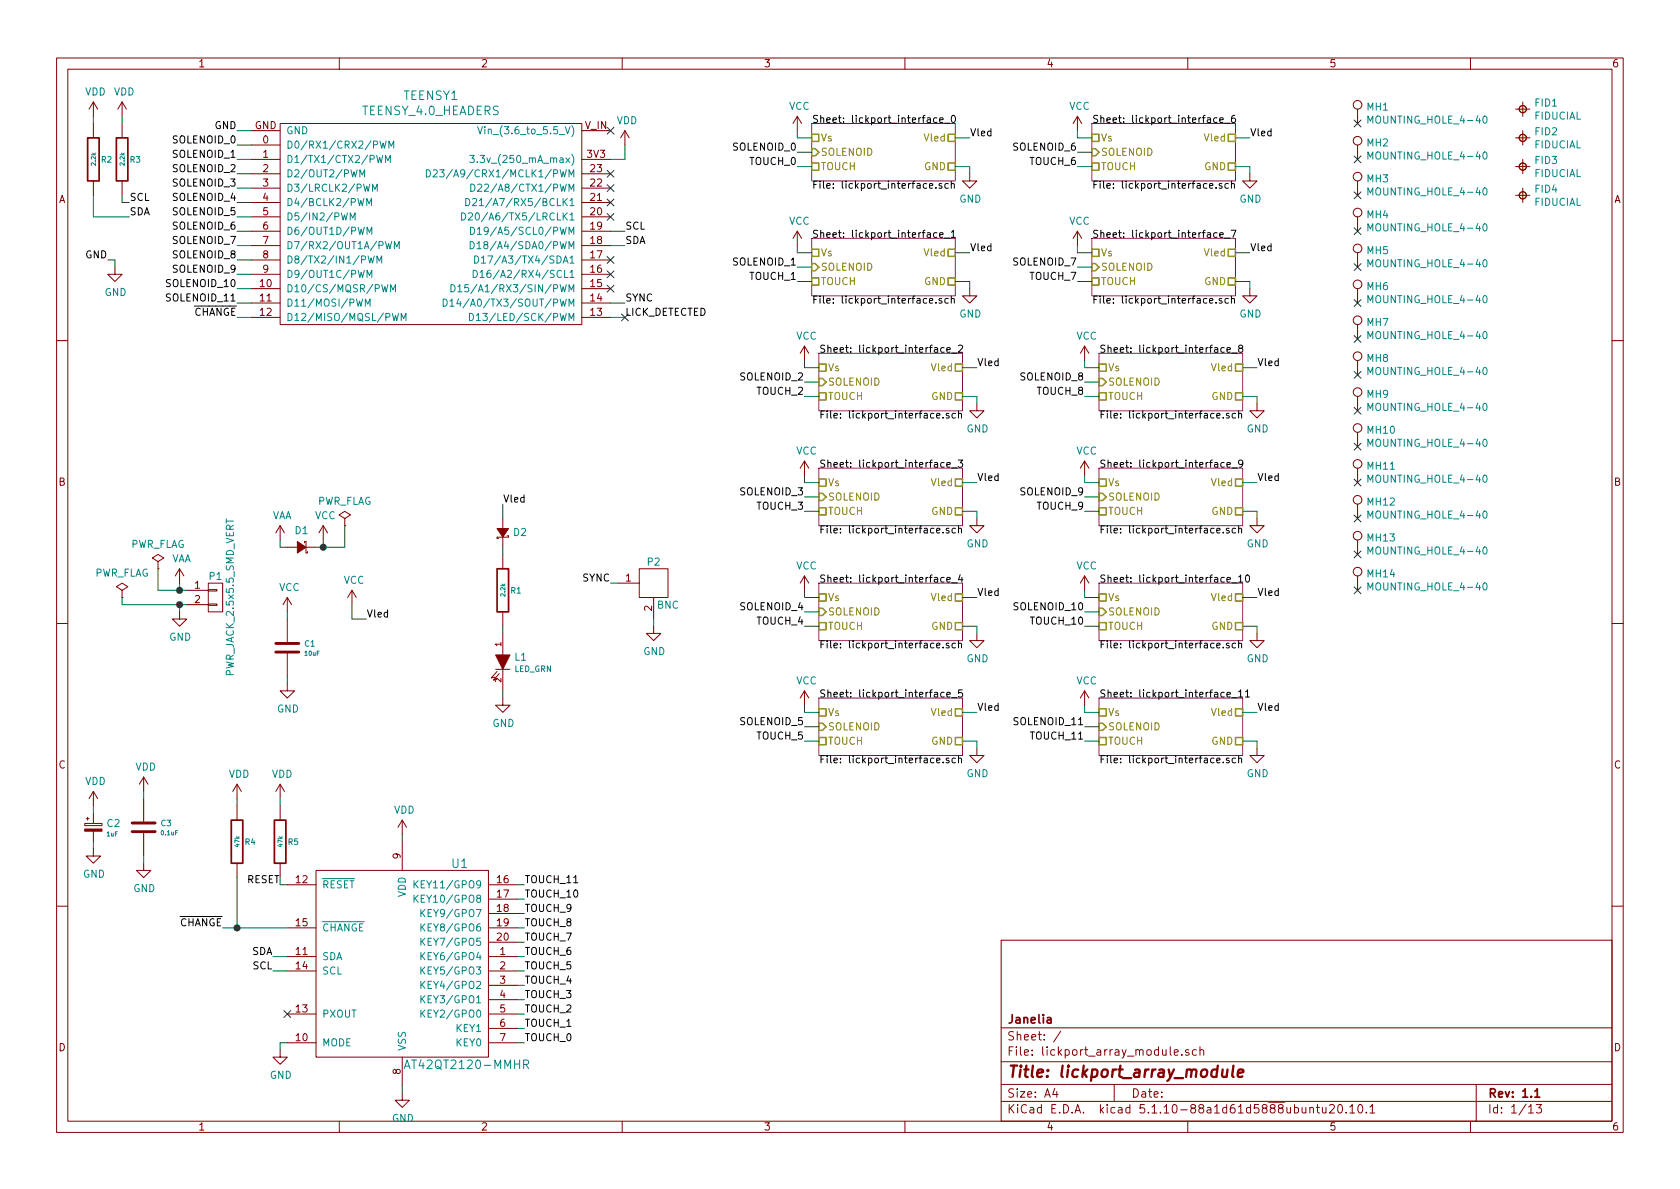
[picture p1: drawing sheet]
<svg xmlns="http://www.w3.org/2000/svg" width="297mm" height="210mm" viewBox="0 0 297 210" stroke-linecap="round" stroke-linejoin="round" font-family="sans-serif">
<g fill="none" stroke="#840000" stroke-width=".18">
<path d="M10 10.3h277v189.9h-277zM12 12.2h273v186.1h-273zM16.5 18v2.6M16.5 18l-.8 1.3M16.5 18l.8 1.3M21.6 18v2.6M21.6 18l-.8 1.3M21.6 18l.8 1.3M60 10.3v1.9M110 10.3v1.9M160 10.3v1.9M210 10.3v1.9"/>
<path d="M240 19.3v2.5M260 10.3v1.9M268 19.3h2.5M269.2 18v2.6M16.5 21.8v2.6M16.5 32v2.5M21.6 21.8v2.6M21.6 32v2.5M44.4 25.6h5.1M44.4 28.2h5.1M44.4 30.7h5.1M44.4 38.3h5.1"/>
<path d="M44.4 35.8h5.1M44.4 33.3h5.1M44.4 23.1h5.1M49.5 21.8h53.4v35.6h-53.4zM102.9 28.2h5M102.9 30.7h5M102.9 38.3h5M102.9 35.8h5M102.9 33.3h5M102.9 23.1h5M110.5 23.1l-.8 1.3M110.5 23.1v2.5"/>
<path d="M110.5 23.1l.8 1.3M141 20.6v2.5M141 20.6l-.8 1.2M141 20.6l.7 1.2M171.4 30.7v1.3h1.3l-1.3 1.3-1.2-1.3h1.2M190.5 20.6v2.5M190.5 20.6l-.8 1.2M190.5 20.6l.8 1.2M221 30.7v1.3h1.2l-1.2 1.3-1.3-1.3h1.3M240 25.6v2.6M240 32v2.5M240 38.3v2.6"/>
<path d="M268 24.4h2.5M268 29.5h2.5M268 34.5h2.5M269.2 23.1v2.5M269.2 28.2v2.5M269.2 33.3v2.5M20.3 47.2v1.3h1.3l-1.3 1.3-1.3-1.3h1.3M44.4 51h5.1M44.4 53.6h5.1M44.4 56.1h5.1M44.4 48.5h5.1M44.4 46h5.1"/>
<path d="M44.4 43.4h5.1M44.4 40.9h5.1M102.9 51h5M102.9 53.6h5M102.9 56.1h5M102.9 48.5h5M102.9 46h5M102.9 43.4h5M102.9 40.9h5M141 40.9l-.8 1.3M141 40.9v2.5M141 40.9l.7 1.3"/>
<path d="M171.4 51v1.3h1.3l-1.3 1.3-1.2-1.3h1.2M190.5 40.9l-.8 1.3M190.5 40.9v2.5M190.5 40.9l.8 1.3M221 51v1.3h1.2l-1.2 1.3-1.3-1.3h1.3M240 44.7v2.5M240 51v2.6M240 57.4v2.5M10 60.2h2M142.2 61.2l-.7 1.3M142.2 61.2v2.5M142.2 61.2l.8 1.3"/>
<path d="M172.7 71.4v1.2h1.3l-1.3 1.3-1.3-1.3h1.3M191.8 61.2l-.8 1.3M191.8 61.2v2.5M191.8 61.2l.7 1.3M222.2 71.4v1.2h1.3l-1.3 1.3-1.2-1.3h1.2M240 63.7v2.6M240 70.1v2.5M240 76.4v2.6M285 60.2h2M27.9 99.3l1.1-.6-1.1-.7-1 .7 1 .6v1.3M49.5 93v2.5M49.5 93l-.7 1.2"/>
<path d="M49.5 93l.8 1.2M50.8 96.8h1.8M53.8 96v-.2h.3v2h.3v-.3M54.1 96.8h1.8M57.1 93l-.7 1.2M57.1 93v2.5M57.1 93l.8 1.2M61 91.7l1-.6-1-.7-1.1 .7 1.1 .6v1.3M61 93h.1M88.9 91.7v1.8M88.9 95v1.8M88.9 98v2.6"/>
<path d="M89.7 94.7h.2v.3h-2v.2h.2M142.2 81.5v2.6M142.2 81.5l-.7 1.3M142.2 81.5l.8 1.3M172.7 91.7v1.3h1.3l-1.3 1.2-1.3-1.2h1.3M191.8 81.5v2.6M191.8 81.5l-.8 1.3M191.8 81.5l.7 1.3M222.2 91.7v1.3h1.3l-1.3 1.2-1.2-1.2h1.2M240 82.8v2.5M240 89.1v2.6M240 95.5v2.5"/>
<path d="M10 110.3h2M21.6 104.4l1-.6-1-.7-1 .7 1 .6v1.3M21.6 105.7h.1M27.9 100.6h.1M31.7 108.2v1.3h1.3l-1.3 1.2-1.2-1.2h1.2M31.7 100.6l-.7 1.2M31.7 100.6v2.5M31.7 100.6l.8 1.2M33 104.4h3.8M33 106.9h3.8M36.8 106.8h1.6v.3h-1.6zM36.8 104.3h1.6v.2h-1.6z"/>
<path d="M36.8 103.1h2.6v5.1h-2.6zM50.8 105.7l-.8 1.2M50.8 105.7v2.5M50.8 109.5v4.3M50.8 115.3v4.3M50.8 105.7l.8 1.2M62.2 104.4l-.7 1.3M62.2 104.4v2.5M62.2 104.4l.8 1.3M87.6 118.4h2.6M87.9 118.7l-1 1.2 .6-.1M88.3 119.1l-1.1 1.2 .7-.2"/>
<path d="M88.9 108.2v2.5M88.9 112v3.8M88.9 118.4v3.8M109.2 103.1h3.8M113 100.6h5.1v5.1h-5.1zM115.6 110.7v1.3h1.2l-1.2 1.3-1.3-1.3h1.3M115.6 105.7v3.8M142.2 101.8v2.6M142.2 101.8l-.7 1.3M142.2 101.8l.8 1.3M172.7 112v1.3h1.3l-1.3 1.2-1.3-1.2h1.3M191.8 101.8v2.6"/>
<path d="M191.8 101.8l-.8 1.3M191.8 101.8l.7 1.3M222.2 112v1.3h1.3l-1.3 1.2-1.2-1.2h1.2M240 101.8v2.6M285 110.3h2M16.5 139.9v2.6M16.5 139.9l-.8 1.3M16.5 139.9l.8 1.3M25.4 137.4l-.8 1.3M25.4 137.4v2.5M25.4 137.4l.8 1.3M41.9 138.7l-.8 1.2"/>
<path d="M41.9 138.7v2.5M41.9 138.7l.8 1.2M49.5 138.7l-.7 1.2M49.5 138.7v2.5M49.5 138.7l.8 1.2M50.8 120.9v1.3h1.3l-1.3 1.2-1.3-1.2h1.3M88.9 123.4v1.3h1.3l-1.3 1.3-1.3-1.3h1.3M142.2 122.2v2.5M142.2 122.2l-.7 1.2M142.2 122.2l.8 1.2M172.7 132.3v1.3h1.3l-1.3 1.3-1.3-1.3h1.3M191.8 122.2v2.5"/>
<path d="M191.8 122.2l-.8 1.2M191.8 122.2l.7 1.2M222.2 132.3v1.3h1.3l-1.3 1.3-1.2-1.3h1.2M15 145.6h3v.4h-3zM15.2 144.8h.5M15.5 144.5v.5M16.5 150.1v1.3h1.3l-1.3 1.2-1.3-1.2h1.3M16.5 143.8v1.8M16.5 147v1.8M25.4 152.6v1.3h1.3l-1.3 1.3-1.3-1.3h1.3M25.4 141.2v4.3M25.4 147.1v4.3"/>
<path d="M41.9 142.5v2.5M41.9 152.6v2.6M49.5 142.5v2.5M49.5 152.6v2.6M50.8 156.5h5.1M55.9 153.9h30.5v33h-30.5zM71.1 145v2.6M71.1 148.8v5.1M71.1 145l-.7 1.3M71.1 145l.8 1.3M86.4 156.5h5M86.4 159h5"/>
<path d="M10 160.2h2M50.8 169.2h5.1M50.8 179.3h5.1M50.8 171.7h5.1M50.8 164.1h5.1M86.4 169.2h5M86.4 179.3h5M86.4 171.7h5M86.4 164.1h5M86.4 161.5h5M86.4 166.6h5M86.4 174.2h5"/>
<path d="M86.4 176.8h5M177 166.3h108v32h-108zM285 160.2h2M49.5 185.7v1.2h1.3l-1.3 1.3-1.2-1.3h1.2M50.8 184.4h5.1M60 198.3v1.9M71.1 193.3v1.3h1.3l-1.3 1.2-1.3-1.2h1.3M71.1 186.9v5.1M86.4 184.4h5M86.4 181.9h5M110 198.3v1.9M160 198.3v1.9"/>
<path d="M177 194.8h108M177 191.8h108M177 187.8h108M177 181.8h108M186.5 192.5l-.4 1h1M186.8 193v1M187.6 182.3l-1.3 2M197 191.8v3M207.6 186.1l.7-.1v-.3l-.5-.1-.2 .2 .1 .7h.6M209 186.5v.1M210 198.3v1.9M210.2 185.7a.37 .37 0 0 0-.6 .1l.1 .2 .5 .2 .1 .1-.3 .3-.4-.1"/>
<path d="M211.5 185.7l-.4-.1-.3 .3 .1 .6 .2 .1 .4-.1M212.2 185.7a.37 .37 0 0 1 .6 .1v.8M212.2 185.1v1.5M231.6 196l.2-.2 .4 .1v.9M231.6 195.8v1M232.7 195.8h.6M232.9 195.3v1.3l.4 .2M233.8 195.8l.1 .9 .3 .1 .2-.1M234.4 195.8v1M235.1 195.5l.2-.2h.4l.2 .5-.9 1h.9M236.7 195.4l.3-.1a.94 .94 0 0 1 0 1.5h-.1a1 1 0 0 1-.2-1.4zM238 196.7v.1"/>
<path d="M238.7 195.8l.4-.5v1.5M238.7 196.8h.8M240.3 195.4l.1-.1a.8 .8 0 0 1 .6 .8 .8 .8 0 0 1-.6 .7 1 1 0 0 1-.1-1.4zM241.6 196.7v.1M242.2 195.8l.4-.5v1.5M242.2 196.8h.9M260 198.3v1.9M261 191.8v6.5M270.3 195.8l.4-.5v1.5M270.3 196.8h.8M271.6 195.3h.9l-.4 .6 .4 .1v.7l-.2 .1-.7-.1"/>
<circle cx="240" cy="18.5" r=".76"/>
<circle cx="269.2" cy="19.3" r=".63"/>
<circle cx="240" cy="24.9" r=".76"/>
<circle cx="240" cy="31.2" r=".76"/>
<circle cx="240" cy="37.6" r=".76"/>
<circle cx="269.2" cy="29.5" r=".63"/>
<circle cx="269.2" cy="24.4" r=".63"/>
<circle cx="269.2" cy="34.5" r=".63"/>
<circle cx="240" cy="56.6" r=".76"/>
<circle cx="240" cy="43.9" r=".76"/>
<circle cx="240" cy="50.3" r=".76"/>
<circle cx="240" cy="75.7" r=".76"/>
<circle cx="240" cy="63" r=".76"/>
<circle cx="240" cy="69.3" r=".76"/>
<circle cx="240" cy="88.4" r=".76"/>
<circle cx="240" cy="94.7" r=".76"/>
<circle cx="240" cy="82" r=".76"/>
<circle cx="240" cy="101.1" r=".76"/>
</g>
<path d="M15.5 24.4h2v7.6h-2zM20.6 24.4h2v7.6h-2zM87.9 100.6h2v7.6h-2zM40.9 145h2v7.6h-2zM48.5 145h2v7.6h-2zM185.2 180h.6v.9M185.8 180.3l-.5 .1a.29 .29 0 0 0-.2 .2 .29 .29 0 0 0 .2 .3l.5-.1M271.4 193l.4-.5v1.5M271.4 194h.8" fill="none" stroke="#840000" stroke-width=".3"/>
<path d="M216.2 189.1l-.1 1.2a.56 .56 0 0 0 .8 0M217 189.1l-.1 1.3M218.1 188.4l-.2 1.8 .2 .2M218.9 189.8l.9-.2v-.4h-.8l-.2 1 .3 .2 .6-.1" fill="none" stroke="#840000" stroke-width=".41"/>
<path d="M143.5 21.8h25.4v10.2h-25.4zM193 21.8h25.4v10.2h-25.4zM143.5 42.2h25.4v10.1h-25.4zM193 42.2h25.4v10.1h-25.4zM144.8 62.5h25.4v10.1h-25.4zM194.3 62.5h25.4v10.1h-25.4zM144.8 82.8h25.4v10.2h-25.4zM194.3 82.8h25.4v10.2h-25.4zM144.8 103.1h25.4v10.2h-25.4zM194.3 103.1h25.4v10.2h-25.4zM144.8 123.4h25.4v10.2h-25.4zM194.3 123.4h25.4v10.2h-25.4z" fill="none" stroke="#840084" stroke-width=".18"/>
<g fill="none" stroke="#000" stroke-width=".18">
<path d="M164.3 32.9l.6-.1v-.3h-.4l-.2 .1 .1 .6h.5M165.5 33.2v.1M165.7 20.9l-.4-.1-.3 .3 .2 .5h.5M166.1 21.2l.7-.1-.1-.2-.4-.1-.2 .2 .1 .6h.5M166.5 32.5h-.3l-.2 .1 .1 .2 .4 .1v.3h-.5M167 21.8h1M167.7 32.5h-.4l-.2 .2 .1 .5h.5M168.2 32.6l.2-.1h.3v.8M168.2 32v1.3M168.3 20.5l.2-.1a.67 .67 0 0 1 .5 .6 .67 .67 0 0 1-.5 .7l-.3-.3v-.2zM213.9 32.9l.6-.1-.1-.3h-.4l-.1 .1v.6h.5M215 33.2v.1"/>
<path d="M215.2 20.9l-.4-.1-.2 .3 .1 .5h.5M215.7 21.2l.6-.1-.1-.2-.4-.1-.1 .2v.6h.5M216 32.5h-.3l-.2 .1 .1 .2 .4 .1v.3h-.5M216.5 21.8h1M217.2 32.5h-.4l-.2 .2 .1 .5h.5M217.7 32.6l.2-.1h.3l.1 .8M217.7 32v1.3M218.3 20.4l-.4 .1-.2 .4 .1 .6 .2 .2 .3-.1 .2-.2-.2-.5h-.3l-.3 .2M164.3 53.2l.6-.1v-.3h-.4l-.2 .2 .1 .6h.5M165.5 53.5v.1M165.7 41.2l-.4-.1-.3 .3 .2 .5h.5M166.1 41.5l.7-.1-.1-.2-.4-.1-.2 .2 .1 .6h.5"/>
<path d="M166.5 52.8h-.3l-.2 .2 .1 .1 .4 .2v.3h-.5M167 42.1h1M167.7 52.8h-.4l-.2 .2 .1 .6h.5M168.2 41.1l.4-.4v1.3M168.2 52.9l.2-.1h.3v.8M168.2 52.3v1.3M168.2 42h.7M213.9 53.2l.6-.1-.1-.3h-.4l-.1 .2v.6h.5M215 53.5v.1M215.2 41.2l-.4-.1-.2 .3 .1 .5h.5M215.7 41.5l.6-.1-.1-.2-.4-.1-.1 .2v.6h.5M216 52.8h-.3l-.2 .2 .1 .1 .4 .2v.3h-.5"/>
<path d="M216.5 42.1h1M217.2 52.8h-.4l-.2 .2 .1 .6h.5M217.7 40.7h.8l-.5 1.3M217.7 52.9l.2-.1h.3l.1 .8M217.7 52.3v1.3M165.6 73.5l.6-.1-.1-.3h-.3l-.2 .2 .1 .6h.4M166.8 73.8v.1M166.9 61.5h-.3l-.3 .2 .1 .5h.5M167.4 61.9l.6-.1v-.3h-.4l-.2 .1 .1 .6h.5M167.8 73.1h-.3l-.2 .2 .1 .2 .4 .1v.3h-.5M168.2 62.4h1M168.9 73.1h-.3l-.3 .2 .2 .6h.4"/>
<path d="M169.5 61.2l.5-.2 .2 .4-.8 .9h.8M169.5 73.2l.1-.1h.4v.8M169.5 72.7v1.2M215.1 73.5l.6-.1v-.3h-.4l-.2 .2 .1 .6h.5M216.3 73.8v.1M216.5 61.5h-.4l-.3 .2 .2 .5h.5M216.9 61.9l.7-.1-.1-.3h-.4l-.2 .1 .1 .6h.5M217.3 73.1h-.3l-.2 .2 .1 .2 .4 .1v.3h-.5M217.8 62.4h1M218.5 73.1h-.4l-.2 .2 .1 .6h.5M219 73.2l.2-.1h.3v.8M219 72.7v1.2"/>
<path d="M219.3 61.6l-.3-.1v-.3l.5-.2 .2 .3v.2l-.6 .1-.1 .2v.4l.3 .1 .3-.1 .1-.1v-.3l-.2-.2M165.6 93.8l.6-.1-.1-.2-.3-.1-.2 .2 .1 .6h.4M166.8 94.1v.2M166.9 81.8h-.3l-.3 .2 .1 .6h.5M167.4 82.2l.6-.1v-.3h-.4l-.2 .2 .1 .6h.5M167.8 93.5l-.3-.1-.2 .2 .1 .2 .4 .1v.3h-.5M168.2 82.7h1M168.9 93.5l-.3-.1-.3 .2 .2 .6h.4M169.4 81.4h.8l-.4 .4 .3 .2 .1 .4-.2 .2-.6-.1M169.5 93.5l.1-.1 .4 .1v.8M169.5 93v1.3M215.1 93.8l.6-.1v-.2l-.4-.1-.2 .2 .1 .6h.5"/>
<path d="M216.3 94.1v.2M216.5 81.8h-.4l-.3 .2 .2 .6h.5M216.9 82.2l.7-.1-.1-.3h-.4l-.2 .2 .1 .6h.5M217.3 93.5l-.3-.1-.2 .2 .1 .2 .4 .1v.3h-.5M217.8 82.7h1M218.5 93.5l-.4-.1-.2 .2 .1 .6h.5M219 93.5l.2-.1 .3 .1v.8M219 93v1.3M219.7 81.9l-.2 .2h-.4l-.1-.2 .1-.5h.4l.2 .1a.84 .84 0 0 1-.3 1.1h-.3M165.6 114.1l.6-.1-.1-.2-.3-.1-.2 .2 .1 .6h.4M166.8 114.4v.2M166.9 102.2l-.3-.1-.3 .2 .1 .6h.5"/>
<path d="M167.4 102.5l.6-.1v-.2l-.4-.1-.2 .2 .1 .6h.5M167.8 113.8l-.3-.1-.2 .2 .1 .2 .4 .1v.3h-.5M168.2 103.1h1M168.9 113.8l-.3-.1-.3 .3 .2 .5h.4M169.5 113.9l.1-.2 .4 .1v.8M169.5 113.3v1.3M169.8 101.6l-.3 .9h.8M170.1 102.1v.8M215.1 114.1l.6-.1v-.2l-.4-.1-.2 .2 .1 .6h.5M216.3 114.4v.2M216.9 102.5l.7-.1-.1-.2-.4-.1-.2 .2 .1 .6h.5M217.3 113.8l-.3-.1-.2 .2 .1 .2 .4 .1v.3h-.5"/>
<path d="M217.8 103.1h1M218.5 113.8l-.4-.1-.2 .3 .1 .5h.5M219 102l.4-.3v1.2M219 113.9l.2-.2 .3 .1v.8M219 113.3v1.3M219 102.9h.7M220.3 101.8l.2-.1a.69 .69 0 0 1 .4 .6 .69 .69 0 0 1-.4 .6l-.2-.1-.1-.3zM165.6 134.5l.6-.1-.1-.3h-.3l-.2 .1 .1 .6h.4M166.8 134.8v.1M166.9 122.5l-.3-.1-.3 .3 .1 .5h.5M167.4 122.8l.6-.1v-.2l-.4-.1-.2 .2 .1 .6h.5M167.8 134.1h-.3l-.2 .1 .1 .2 .4 .1v.3h-.5"/>
<path d="M168.2 123.4h1M168.9 134.1h-.3l-.3 .2 .2 .5h.4M169.5 134.2l.1-.1h.4v.8M169.5 133.6v1.3M170.1 122h-.6v.6l.5-.1 .2 .2v.3l-.2 .3-.5-.2M215.1 134.5l.6-.1v-.3h-.4l-.2 .1 .1 .6h.5M216.3 134.8v.1M216.9 122.8l.7-.1-.1-.2-.4-.1-.2 .2 .1 .6h.5M217.3 134.1h-.3l-.2 .1 .1 .2 .4 .1v.3h-.5M217.8 123.4h1M218.5 134.1h-.4l-.2 .2 .1 .5h.5M219 122.3l.4-.3v1.3"/>
<path d="M219 134.2l.2-.1h.3v.8M219 133.6v1.3M219 123.3h.7M220.2 122.3l.4-.3v1.3M220.2 123.3h.7"/>
</g>
<g fill="none" stroke="#848400" stroke-width=".25">
<path d="M143.5 23.7h1.3v1.3h-1.3zM143.5 26.3h.6l.7 .6-.7 .7h-.6zM143.5 28.8h1.3v1.3h-1.3zM167.6 28.8h1.3v1.3h-1.3zM167.6 23.7h1.3v1.3h-1.3zM193 23.7h1.3v1.3h-1.3zM193 26.3h.7l.6 .6-.6 .7h-.7zM193 28.8h1.3v1.3h-1.3zM217.2 28.8h1.2v1.3h-1.2zM217.2 23.7h1.2v1.3h-1.2zM143.5 44.1h1.3v1.2h-1.3zM143.5 46.6h.6l.7 .6-.7 .7h-.6z"/>
<path d="M143.5 49.1h1.3v1.3h-1.3zM167.6 49.1h1.3v1.3h-1.3zM167.6 44.1h1.3v1.2h-1.3zM193 44.1h1.3v1.2h-1.3zM193 46.6h.7l.6 .6-.6 .7h-.7zM193 49.1h1.3v1.3h-1.3zM217.2 49.1h1.2v1.3h-1.2zM217.2 44.1h1.2v1.2h-1.2zM144.8 64.4h1.2v1.3h-1.2zM144.8 66.9h.6l.6 .7-.6 .6h-.6zM144.8 69.5h1.2v1.2h-1.2zM168.9 69.5h1.3v1.2h-1.3z"/>
<path d="M168.9 64.4h1.3v1.3h-1.3zM194.3 64.4h1.3v1.3h-1.3zM194.3 66.9h.6l.7 .7-.7 .6h-.6zM194.3 69.5h1.3v1.2h-1.3zM218.4 69.5h1.3v1.2h-1.3zM218.4 64.4h1.3v1.3h-1.3zM144.8 84.7h1.2v1.3h-1.2zM144.8 87.2h.6l.6 .7-.6 .6h-.6zM144.8 89.8h1.2v1.3h-1.2zM168.9 89.8h1.3v1.3h-1.3zM168.9 84.7h1.3v1.3h-1.3zM194.3 84.7h1.3v1.3h-1.3z"/>
<path d="M194.3 87.2h.6l.7 .7-.7 .6h-.6zM194.3 89.8h1.3v1.3h-1.3zM218.4 89.8h1.3v1.3h-1.3zM218.4 84.7h1.3v1.3h-1.3zM144.8 105h1.2v1.3h-1.2zM144.8 107.6h.6l.6 .6-.6 .6h-.6zM144.8 110.1h1.2v1.3h-1.2zM168.9 110.1h1.3v1.3h-1.3zM168.9 105h1.3v1.3h-1.3zM194.3 105h1.3v1.3h-1.3zM194.3 107.6h.6l.7 .6-.7 .6h-.6zM194.3 110.1h1.3v1.3h-1.3z"/>
<path d="M218.4 110.1h1.3v1.3h-1.3zM218.4 105h1.3v1.3h-1.3zM144.8 125.3h1.2v1.3h-1.2zM144.8 127.9h.6l.6 .6-.6 .7h-.6zM144.8 130.4h1.2v1.3h-1.2zM168.9 130.4h1.3v1.3h-1.3zM168.9 125.3h1.3v1.3h-1.3zM194.3 125.3h1.3v1.3h-1.3zM194.3 127.9h.6l.7 .6-.7 .7h-.6zM194.3 130.4h1.3v1.3h-1.3zM218.4 130.4h1.3v1.3h-1.3zM218.4 125.3h1.3v1.3h-1.3z"/>
</g>
<g fill="#840000" stroke="#840000" stroke-width=".18">
<path d="M87.9 93.5h2l-1 1.5z"/>
<path d="M87.6 115.8h2.6l-1.3 2.6z"/>
<path d="M15 146.6h3v.4h-3z"/>
<path d="M52.6 95.8l1.5 1-1.5 1z"/>
</g>
<g fill="none" stroke="#008484" stroke-width=".18">
<path d="M60.4 37.6l.3 1.3 .2-.9 .2 .9 .3-1.3M61.9 38.9v-1.3l.5 1 .4-1v1.3M63.3 35.1l.3 1.3 .2-.9 .3 .9 .2-1.3M63.6 31.3v-1.3l.5 .9 .4-.9v1.3M64.3 32.6l.3 1.2 .2-.9 .3 .9 .3-1.2M64.8 36.4v-1.3l.5 .9 .4-.9v1.3M65.9 33.8v-1.2l.4 .9 .4-.9v1.2M66.6 27.5l.3 1.2 .2-.9 .3 .9 .3-1.2M67.2 24.9l.3 1.3 .2-.9 .3 .9 .3-1.3M68.1 28.7v-1.2l.5 .9 .4-.9v1.2M68.8 26.2v-1.3l.4 1 .4-1v1.3M75.4 30a.64 .64 0 0 1 .7 .7 .64 .64 0 0 1-.7 .6z"/>
<path d="M76.6 30.1l.5-.1 .2 .4v.2l-.8 .7h.8M77.7 30h.8l-.4 .5 .4 .1v.5l-.2 .2-.6-.1M81.6 37.6a.64 .64 0 0 1 .8 .7 .64 .64 0 0 1-.8 .6zM82.3 35.1a.64 .64 0 0 1 .8 .6 .64 .64 0 0 1-.8 .7zM82.8 37.8l.5-.2 .2 .4v.2l-.7 .7h.7M83.1 27.5h.7l-.4 .5 .4 .1v.5l-.2 .1-.5-.1M83.2 32.6a.64 .64 0 0 1 .8 .6 .64 .64 0 0 1-.8 .6zM83.5 35.2l.5-.1 .2 .1 .1 .3-.1 .2-.7 .7h.8M84.2 37.8l.1-.2a.67 .67 0 0 1 .5 .7 .67 .67 0 0 1-.5 .6l-.3-.5zM84.4 28.6v.1M84.5 32.7l.4-.1 .3 .3-.8 .9h.8M84.5 22.4l.4 1.3 .4-1.3"/>
<path d="M84.8 35.5l.3-.4v1.3M84.8 36.4h.7M241.9 21.8v-1.3l.4 .9 .4-.9v1.3M241.9 28.1v-1.2l.4 .9 .4-.9v1.2M241.9 34.5v-1.3l.4 .9 .4-.9v1.3M262.3 39.7l.2-.1a.67 .67 0 0 1 .4 .6 .67 .67 0 0 1-.4 .6l-.3-.4zM262.3 20.6l.2-.1a.67 .67 0 0 1 .4 .7 .67 .67 0 0 1-.4 .6l-.3-.5zM262.3 27l.2-.1a.67 .67 0 0 1 .4 .6 .67 .67 0 0 1-.4 .6l-.3-.4zM262.3 33.3l.2-.1a.67 .67 0 0 1 .4 .7 .67 .67 0 0 1-.4 .6l-.3-.5zM63 52.9l.3 1.2 .3-.9 .2 .9 .3-1.2M64.6 54.1v-1.2l.4 .9 .4-.9v1.2M64.9 41.4v-1.2l.4 .9 .4-.9v1.2"/>
<path d="M64.9 49.1v-1.3l.4 .9 .4-.9v1.3M65.1 45.3l.3 1.2 .2-.9 .3 .9 .3-1.2M66.6 46.5v-1.2l.5 .9 .4-.9v1.2M67.5 50.3l.3 1.3 .2-.9 .3 .9 .3-1.3M68.1 42.7l.4 1.3 .2-.9 .2 .9 .3-1.3M69.1 51.6v-1.3l.4 1 .4-1v1.3M69.4 55.4l.3 1.3 .2-.9 .3 .9 .3-1.3M69.7 44v-1.3l.5 .9 .4-.9v1.3M70.9 56.7v-1.3l.5 .9 .4-.9v1.3M78.4 52.9a.64 .64 0 0 1 .7 .6 .64 .64 0 0 1-.7 .6zM79.6 53.2l.3-.3v1.2M79.6 54.1h.7"/>
<path d="M79.7 50.3a.64 .64 0 0 1 .8 .7 .64 .64 0 0 1-.8 .6zM80.9 50.7l.4-.4v1.3M80.9 51.6h.8M81.1 52.8l-.3 .9h.8M81.4 53.3v.8M82.8 50.3h-.6v.6l.1-.1 .5 .1v.6l-.1 .1-.5-.1M83 55.4a.64 .64 0 0 1 .7 .7 .64 .64 0 0 1-.7 .6zM83.1 42.7a.64 .64 0 0 1 .7 .7 .64 .64 0 0 1-.7 .6zM83.2 40.2a.64 .64 0 0 1 .7 .6 .64 .64 0 0 1-.7 .6zM83.7 47.8a.64 .64 0 0 1 .7 .6 .64 .64 0 0 1-.7 .7zM83.9 45.3a.64 .64 0 0 1 .7 .6 .64 .64 0 0 1-.7 .6zM84.2 55.8l.4-.4v1.3"/>
<path d="M84.2 56.7h.7M84.3 43.1l.4-.4v1.3M84.3 44h.8M84.4 40.5l.4-.3v1.2M84.4 41.4h.7M84.9 48.2l.3-.4v1.3M84.9 49.1h.7M85.1 45.6l.4-.3v1.2M85.1 46.5h.8M86.3 45.3h.8l-.5 1.2M86.7 47.8h-.2a.79 .79 0 0 0-.2 1.3l.5-.2v-.5l-.5-.1-.2 .2M241.9 40.8v-1.2l.4 .9 .4-.9v1.2"/>
<path d="M241.9 47.2v-1.3l.4 .9 .4-.9v1.3M241.9 53.5v-1.2l.4 .9 .4-.9v1.2M241.9 59.9v-1.3l.4 .9 .4-.9v1.3M262.3 46l.2-.1a.67 .67 0 0 1 .4 .7 .67 .67 0 0 1-.4 .6l-.3-.5zM262.3 52.4l.2-.1a.67 .67 0 0 1 .4 .6 .67 .67 0 0 1-.4 .6l-.3-.4zM262.3 58.7l.2-.1a.67 .67 0 0 1 .4 .7 .67 .67 0 0 1-.4 .6l-.3-.5zM241.9 66.2v-1.2l.4 .9 .4-.9v1.2M241.9 78.9v-1.2l.4 .9 .4-.9v1.2M241.9 72.6v-1.3l.4 .9 .4-.9v1.3M262.3 65.1l.2-.1a.67 .67 0 0 1 .4 .6 .67 .67 0 0 1-.4 .6l-.3-.4zM262.3 77.8l.2-.1a.67 .67 0 0 1 .4 .6 .67 .67 0 0 1-.4 .6l-.3-.4zM262.3 71.4l.2-.1a.67 .67 0 0 1 .4 .7 .67 .67 0 0 1-.4 .6l-.3-.5z"/>
<path d="M241.9 98v-1.3l.4 .9 .4-.9v1.3M241.9 91.6v-1.2l.4 .9 .4-.9v1.2M241.9 85.3v-1.3l.4 .9 .4-.9v1.3M262.3 96.8l.2-.1a.67 .67 0 0 1 .4 .7 .67 .67 0 0 1-.4 .6l-.3-.5zM262.3 90.5l.2-.1a.67 .67 0 0 1 .4 .6 .67 .67 0 0 1-.4 .6l-.3-.4zM262.3 84.1l.2-.1a.67 .67 0 0 1 .4 .7 .67 .67 0 0 1-.4 .6l-.3-.5zM241.9 104.3v-1.2l.4 .9 .4-.9v1.2M262.3 103.2l.2-.1a.67 .67 0 0 1 .4 .6 .67 .67 0 0 1-.4 .6l-.3-.4zM73.2 155.7v1.3M73.2 158.3v1.3M73.4 156.3l.5 .7M73.4 158.8l.5 .8"/>
<path d="M73.9 155.7l-.7 .8M73.9 158.3l-.7 .7M74.4 160.8v1.3M74.4 163.4v1.2M74.4 165.9v1.3M74.4 168.4v1.3M74.4 171v1.3M74.4 173.5v1.3M74.4 176.1v1.2M74.4 178.6v1.3M74.6 169l.5 .7M74.6 161.4l.5 .7"/>
<path d="M74.6 163.9l.5 .7M74.6 171.5l.5 .8M74.6 166.5l.5 .7M74.6 174.1l.5 .7M74.6 176.6l.5 .7M74.6 179.2l.5 .7M75.1 168.4l-.7 .8M75.1 160.8l-.7 .8M75.1 163.4l-.7 .7M75.1 171l-.7 .7M75.1 165.9l-.7 .7M75.1 173.5l-.7 .8"/>
<path d="M75.1 176.1l-.7 .7M75.1 178.6l-.7 .7M71.5 189l.5-1.6 .5 1.6M71.6 188.5h.7M92.6 188.2h.7l.2-.2-.1-.4-.2-.2h-.6v1.6M93 188.2l.5 .8"/>
</g>
<g fill="#ffffc2" stroke="#ffffc2" stroke-width=".18">
<circle cx="269.2" cy="19.3" r=".63"/>
<circle cx="269.2" cy="24.4" r=".63"/>
<circle cx="269.2" cy="29.5" r=".63"/>
<circle cx="269.2" cy="34.5" r=".63"/>
</g>
<path d="M48.8 115.3h4M48.8 113.8h4M23.4 147.1h4M23.4 145.5h4" fill="none" stroke="#840000" stroke-width=".51"/>
<g fill="none" stroke="#008400" stroke-width=".18">
<path d="M16.5 34.5v3.8h6.4M16.5 20.6v1.2M21.6 20.6v1.2M21.6 34.5v1.3h1.3M41.9 38.3h2.5M41.9 28.2h2.5M41.9 35.8h2.5M41.9 23.1h2.5M41.9 25.6h2.5M41.9 33.3h2.5M41.9 30.7h2.5M110.5 25.6v2.6h-2.6"/>
<path d="M141 23.1v1.3h2.5M141 26.9h2.5M141 29.5h2.5M168.9 29.5h2.5v1.2M168.9 24.4h2.5M190.5 23.1v1.3h2.5M190.5 26.9h2.5M190.5 29.5h2.5M218.4 24.4h2.6M218.4 29.5h2.6v1.2M19 46h1.3v1.2M41.9 40.9h2.5"/>
<path d="M41.9 48.5h2.5M41.9 46h2.5M41.9 43.4h2.5M41.9 56.1h2.5M41.9 53.6h2.5M41.9 51h2.5M107.9 40.9h2.6M107.9 43.4h2.6M107.9 56.1h2.6M107.9 53.6h2.6M141 43.4v1.3h2.5M141 49.8h2.5"/>
<path d="M141 47.2h2.5M168.9 44.7h2.5M168.9 49.8h2.5v1.2M190.5 43.4v1.3h2.5M190.5 49.8h2.5M190.5 47.2h2.5M218.4 44.7h2.6M218.4 49.8h2.6v1.2M142.2 63.7v1.3h2.6M142.2 67.6h2.6M142.2 70.1h2.6M170.2 70.1h2.5v1.3"/>
<path d="M170.2 65h2.5M191.8 67.6h2.5M191.8 63.7v1.3h2.5M191.8 70.1h2.5M219.7 65h2.5M219.7 70.1h2.5v1.3M49.5 95.5v1.3h1.3M57.1 95.5v1.3M61 93v3.8h-5.1M88.9 89.1v2.6M88.9 96.8v1.2M142.2 84.1v1.2h2.6"/>
<path d="M142.2 90.4h2.6M142.2 87.9h2.6M170.2 85.3h2.5M170.2 90.4h2.5v1.3M191.8 84.1v1.2h2.5M191.8 90.4h2.5M191.8 87.9h2.5M219.7 85.3h2.5M219.7 90.4h2.5v1.3M21.6 105.7v1.2h11.4M27.9 100.6v3.8h5.1M31.7 103.1v1.3"/>
<path d="M31.7 106.9v1.3M50.8 108.2v1.3M50.8 119.6v1.3M62.2 106.9v2.6h2.6M88.9 110.7v1.3M107.9 103.1h1.3M115.6 109.5v1.2M142.2 104.4v1.3h2.6M142.2 108.2h2.6M142.2 110.7h2.6M170.2 110.7h2.5v1.3M170.2 105.7h2.5"/>
<path d="M191.8 108.2h2.5M191.8 104.4v1.3h2.5M191.8 110.7h2.5M219.7 110.7h2.5v1.3M219.7 105.7h2.5M25.4 139.9v1.3M88.9 122.2v1.2M142.2 124.7v1.3h2.6M142.2 128.5h2.6M142.2 131.1h2.6M170.2 131.1h2.5v1.2M170.2 126h2.5"/>
<path d="M191.8 124.7v1.3h2.5M191.8 128.5h2.5M191.8 131.1h2.5M219.7 131.1h2.5v1.2M219.7 126h2.5M16.5 142.5v1.3M16.5 148.8v1.3M25.4 151.4v1.2M41.9 141.2v1.3M41.9 155.2v8.9M49.5 141.2v1.3M49.5 156.5h1.3"/>
<path d="M71.1 147.6v1.2M91.4 156.5h1.3M91.4 159h1.3M39.4 164.1h11.4M48.3 169.2h2.5M48.3 171.7h2.5M91.4 164.1h1.3M91.4 169.2h1.3M91.4 179.3h1.3M91.4 176.8h1.3M91.4 174.2h1.3M91.4 171.7h1.3"/>
<path d="M91.4 166.6h1.3M91.4 161.5h1.3M50.8 184.4h-1.3v1.3M71.1 192v1.3M91.4 184.4h1.3M91.4 181.9h1.3"/>
</g>
<g fill="#008400" stroke="#008400" stroke-width=".25">
<circle cx="31.8" cy="104.4" r=".51"/>
<circle cx="57.2" cy="96.8" r=".51"/>
<circle cx="31.8" cy="106.9" r=".51"/>
<circle cx="41.9" cy="164.1" r=".51"/>
</g>
<g fill="none" stroke="#000084" stroke-width=".18">
<path d="M107.3 22.5l1.3 1.2M107.3 30.1l1.3 1.2M107.3 32.7l1.3 1.2M107.3 35.2l1.3 1.2M107.3 37.7l1.3 1.3M108.6 22.5l-1.3 1.2M108.6 30.1l-1.3 1.2M108.6 32.7l-1.3 1.2M108.6 35.2l-1.3 1.2M108.6 37.7l-1.3 1.3M239.4 21.2l1.2 1.2M239.4 27.6l1.2 1.2"/>
<path d="M239.4 33.9l1.2 1.2M240.6 21.2l-1.2 1.2M240.6 27.6l-1.2 1.2M240.6 33.9l-1.2 1.2M107.3 45.4l1.3 1.2M107.3 47.9l1.3 1.2M107.3 50.4l1.3 1.3M108.6 45.4l-1.3 1.2M108.6 47.9l-1.3 1.2M108.6 50.4l-1.3 1.3M109.9 55.5l1.2 1.2M111.1 55.5l-1.2 1.2"/>
<path d="M239.4 53l1.2 1.2M239.4 59.3l1.2 1.2M239.4 40.3l1.2 1.2M239.4 46.6l1.2 1.2M240.6 53l-1.2 1.2M240.6 59.3l-1.2 1.2M240.6 40.3l-1.2 1.2M240.6 46.6l-1.2 1.2M239.4 65.7l1.2 1.2M239.4 72l1.2 1.2M239.4 78.4l1.2 1.2M240.6 65.7l-1.2 1.2"/>
<path d="M240.6 72l-1.2 1.2M240.6 78.4l-1.2 1.2M239.4 84.7l1.2 1.2M239.4 97.4l1.2 1.2M239.4 91.1l1.2 1.2M240.6 84.7l-1.2 1.2M240.6 97.4l-1.2 1.2M240.6 91.1l-1.2 1.2M239.4 103.8l1.2 1.2M240.6 103.8l-1.2 1.2M50.2 178.7l1.2 1.2M51.4 178.7l-1.2 1.2"/>
</g>
<text font-size="2.8" fill="#840000" x="178" y="190.5">Title: lickport_array_module</text>
<g font-size="2.1" fill="#008484">
<text x="71.4" y="17.7">TEENSY1</text>
<text x="64.1" y="20.4">TEENSY_4.0_HEADERS</text>
<text x="79.9" y="153.5">U1</text>
<text x="72.5" y="189">AT42QT2120-MMHR</text>
</g>
<g font-size="2.1" fill="#840000">
<text x="178" y="184">Sheet: /</text>
<text x="178" y="181">Janelia</text>
<text x="178" y="186.7">File: lickport_array_module.sch</text>
<text x="178" y="196.9">KiCad E.D.A. kicad 5.1.10-88a1d61d5888ubuntu20.10.1</text>
<text x="178" y="194.1">Size: A4</text>
<text x="200" y="194.1">Date:</text>
<text x="263" y="194.1">Rev: 1.1</text>
<text x="263" y="196.9">Id: 1/13</text>
</g>
<g font-size="1.8" fill="#840000">
<text x="35" y="11.9">1</text>
<text x="85" y="11.9">2</text>
<text x="135" y="11.9">3</text>
<text x="185" y="11.9">4</text>
<text x="235" y="11.9">5</text>
<text x="285" y="11.9">6</text>
<text x="45" y="22.8">GND</text>
<text x="103.5" y="22.8">V_IN</text>
<text x="46.5" y="25.4">0</text>
<text x="46.5" y="27.9">1</text>
<text x="103.8" y="27.9">3V3</text>
<text x="10.4" y="35.9">A</text>
<text x="46.5" y="30.4">2</text>
<text x="46.5" y="33">3</text>
<text x="46.5" y="35.5">4</text>
<text x="104.4" y="35.5">21</text>
<text x="104.4" y="33">22</text>
<text x="104.4" y="30.4">23</text>
<text x="285.4" y="35.9">A</text>
<text x="46.5" y="38.1">5</text>
<text x="46.5" y="40.6">6</text>
<text x="104.4" y="40.6">19</text>
<text x="104.4" y="38.1">20</text>
<text x="46.5" y="43.1">7</text>
<text x="46.5" y="45.7">8</text>
<text x="104.4" y="45.7">17</text>
<text x="104.4" y="43.1">18</text>
<text x="46" y="50.8">10</text>
<text x="46" y="53.3">11</text>
<text x="46.5" y="48.2">9</text>
<text x="104.4" y="53.3">14</text>
<text x="104.4" y="50.8">15</text>
<text x="104.4" y="48.2">16</text>
<text x="46" y="55.8">12</text>
<text x="104.4" y="55.8">13</text>
<text x="10.4" y="85.9">B</text>
<text x="285.4" y="85.9">B</text>
<text x="34.4" y="104.1">1</text>
<text x="34.4" y="106.6">2</text>
<text x="110.6" y="102.8">1</text>
<text x="115.3" y="108" transform="rotate(-90 115.3 108)">2</text>
<text x="10.4" y="135.9">C</text>
<text x="285.4" y="135.9">C</text>
<text x="70.8" y="151.9" transform="rotate(-90 70.8 151.9)">9</text>
<text x="52.4" y="156.2">12</text>
<text x="87.9" y="156.2">16</text>
<text x="87.9" y="158.7">17</text>
<text x="87.9" y="161.3">18</text>
<text x="52.4" y="163.8">15</text>
<text x="87.9" y="163.8">19</text>
<text x="87.9" y="166.3">20</text>
<text x="52.4" y="168.9">11</text>
<text x="52.4" y="171.4">14</text>
<text x="88.4" y="168.9">1</text>
<text x="88.4" y="171.4">2</text>
<text x="88.4" y="174">3</text>
<text x="52.4" y="179">13</text>
<text x="88.4" y="176.5">4</text>
<text x="88.4" y="179">5</text>
<text x="10.4" y="185.9">D</text>
<text x="52.4" y="184.1">10</text>
<text x="88.4" y="181.6">6</text>
<text x="88.4" y="184.1">7</text>
<text x="285.4" y="185.9">D</text>
<text x="70.8" y="190" transform="rotate(-90 70.8 190)">8</text>
<text x="35" y="199.9">1</text>
<text x="85" y="199.9">2</text>
<text x="135" y="199.9">3</text>
<text x="185" y="199.9">4</text>
<text x="235" y="199.9">5</text>
<text x="285" y="199.9">6</text>
</g>
<g font-size="1.8" fill="#008484">
<text x="15" y="16.9">VDD</text>
<text x="20.1" y="16.9">VDD</text>
<text x="50.5" y="23.7">GND</text>
<text x="86.2" y="23.7">Vin_(3.6_to_5.5_V)</text>
<text x="109" y="22">VDD</text>
<text x="139.5" y="19.4">VCC</text>
<text x="189" y="19.4">VCC</text>
<text x="241.7" y="19.6">MH1</text>
<text x="242.4" y="21.9">MOUNTING_HOLE_4-40</text>
<text x="271.3" y="21.2">FIDUCIAL</text>
<text x="271.5" y="18.8">FID1</text>
<text x="271.5" y="23.9">FID2</text>
<text x="50.5" y="26.3">D0/RX1/CRX2/PWM</text>
<text x="50.5" y="28.8">D1/TX1/CTX2/PWM</text>
<text x="84.9" y="28.8">3.3v_(250_mA_max)</text>
<text x="241.7" y="25.9">MH2</text>
<text x="242.4" y="28.2">MOUNTING_HOLE_4-40</text>
<text x="271.3" y="26.2">FIDUCIAL</text>
<text x="271.5" y="29">FID3</text>
<text x="50.5" y="31.4">D2/OUT2/PWM</text>
<text x="50.5" y="33.9">D3/LRCLK2/PWM</text>
<text x="79.2" y="31.4">D23/A9/CRX1/MCLK1/PWM</text>
<text x="86" y="33.9">D22/A8/CTX1/PWM</text>
<text x="169.6" y="35.8">GND</text>
<text x="219.2" y="35.8">GND</text>
<text x="241.7" y="32.3">MH3</text>
<text x="242.4" y="34.6">MOUNTING_HOLE_4-40</text>
<text x="271.3" y="31.3">FIDUCIAL</text>
<text x="271.5" y="34.1">FID4</text>
<text x="50.5" y="36.4">D4/BCLK2/PWM</text>
<text x="50.5" y="39">D5/IN2/PWM</text>
<text x="50.5" y="41.5">D6/OUT1D/PWM</text>
<text x="84.7" y="39">D20/A6/TX5/LRCLK1</text>
<text x="85.5" y="36.4">D21/A7/RX5/BCLK1</text>
<text x="86" y="41.5">D19/A5/SCL0/PWM</text>
<text x="139.5" y="39.7">VCC</text>
<text x="189" y="39.7">VCC</text>
<text x="241.7" y="38.6">MH4</text>
<text x="242.4" y="40.9">MOUNTING_HOLE_4-40</text>
<text x="271.3" y="36.4">FIDUCIAL</text>
<text x="50.5" y="44.1">D7/RX2/OUT1A/PWM</text>
<text x="50.5" y="46.6">D8/TX2/IN1/PWM</text>
<text x="85.8" y="44.1">D18/A4/SDA0/PWM</text>
<text x="86.9" y="46.6">D17/A3/TX4/SDA1</text>
<text x="241.7" y="45">MH5</text>
<text x="242.4" y="47.3">MOUNTING_HOLE_4-40</text>
<text x="18.5" y="52.3">GND</text>
<text x="50.5" y="51.7">D10/CS/MQSR/PWM</text>
<text x="50.5" y="49.1">D9/OUT1C/PWM</text>
<text x="83.7" y="51.7">D15/A1/RX3/SIN/PWM</text>
<text x="86.9" y="49.1">D16/A2/RX4/SCL1</text>
<text x="241.7" y="51.3">MH6</text>
<text x="242.4" y="53.6">MOUNTING_HOLE_4-40</text>
<text x="50.5" y="54.2">D11/MOSI/PWM</text>
<text x="50.5" y="56.8">D12/MISO/MQSL/PWM</text>
<text x="81.9" y="54.2">D14/A0/TX3/SOUT/PWM</text>
<text x="85.5" y="56.8">D13/LED/SCK/PWM</text>
<text x="169.6" y="56.2">GND</text>
<text x="219.2" y="56.2">GND</text>
<text x="241.7" y="57.7">MH7</text>
<text x="242.4" y="60">MOUNTING_HOLE_4-40</text>
<text x="140.8" y="60.1">VCC</text>
<text x="190.3" y="60.1">VCC</text>
<text x="241.7" y="64">MH8</text>
<text x="241.7" y="70.4">MH9</text>
<text x="242.4" y="66.3">MOUNTING_HOLE_4-40</text>
<text x="170.9" y="76.5">GND</text>
<text x="220.4" y="76.5">GND</text>
<text x="241.8" y="76.7">MH10</text>
<text x="242.4" y="72.7">MOUNTING_HOLE_4-40</text>
<text x="140.8" y="80.4">VCC</text>
<text x="190.3" y="80.4">VCC</text>
<text x="241.8" y="83.1">MH11</text>
<text x="242.4" y="79">MOUNTING_HOLE_4-40</text>
<text x="56" y="89.3">PWR_FLAG</text>
<text x="241.8" y="89.4">MH12</text>
<text x="242.4" y="85.4">MOUNTING_HOLE_4-40</text>
<text x="48.1" y="91.8">VAA</text>
<text x="52.2" y="94.5">D1</text>
<text x="55.7" y="91.8">VCC</text>
<text x="90.8" y="94.8">D2</text>
<text x="241.8" y="95.8">MH13</text>
<text x="242.4" y="91.7">MOUNTING_HOLE_4-40</text>
<text x="16.6" y="102">PWR_FLAG</text>
<text x="23" y="96.9">PWR_FLAG</text>
<text x="30.3" y="99.4">VAA</text>
<text x="114.5" y="100">P2</text>
<text x="140.8" y="100.7">VCC</text>
<text x="170.9" y="96.8">GND</text>
<text x="190.3" y="100.7">VCC</text>
<text x="220.4" y="96.8">GND</text>
<text x="242.4" y="98.1">MOUNTING_HOLE_4-40</text>
<text x="37" y="102.6">P1</text>
<text x="49.3" y="104.5">VCC</text>
<text x="60.8" y="103.2">VCC</text>
<text x="116.2" y="107.6">BNC</text>
<text x="241.8" y="102.1">MH14</text>
<text x="242.4" y="104.4">MOUNTING_HOLE_4-40</text>
<text x="29.9" y="113.3">GND</text>
<text x="41.4" y="119.3" transform="rotate(-90 41.4 119.3)">PWR_JACK_2.5x5.5_SMD_VERT</text>
<text x="91.1" y="116.8">L1</text>
<text x="113.7" y="115.8">GND</text>
<text x="170.9" y="117.1">GND</text>
<text x="220.4" y="117.1">GND</text>
<text x="140.8" y="121">VCC</text>
<text x="190.3" y="121">VCC</text>
<text x="49" y="126">GND</text>
<text x="87.1" y="128.5">GND</text>
<text x="23.9" y="136.3">VDD</text>
<text x="40.4" y="137.5">VDD</text>
<text x="48.1" y="137.5">VDD</text>
<text x="170.9" y="137.4">GND</text>
<text x="220.4" y="137.4">GND</text>
<text x="15" y="138.8">VDD</text>
<text x="69.6" y="143.9">VDD</text>
<text x="18.9" y="146.2">C2</text>
<text x="14.7" y="155.2">GND</text>
<text x="23.6" y="157.8">GND</text>
<text x="56.9" y="157.1">RESET</text>
<text x="71.8" y="158.7" transform="rotate(-90 71.8 158.7)">VDD</text>
<text x="74.3" y="157.1">KEY11/GPO9</text>
<text x="74.3" y="159.6">KEY10/GPO8</text>
<text x="56.9" y="164.7">CHANGE</text>
<text x="75.3" y="162.2">KEY9/GPO7</text>
<text x="75.3" y="164.7">KEY8/GPO6</text>
<text x="75.3" y="167.3">KEY7/GPO5</text>
<text x="56.9" y="169.8">SDA</text>
<text x="56.9" y="172.3">SCL</text>
<text x="75.3" y="169.8">KEY6/GPO4</text>
<text x="75.3" y="172.3">KEY5/GPO3</text>
<text x="56.9" y="180">PXOUT</text>
<text x="75.3" y="174.9">KEY4/GPO2</text>
<text x="75.3" y="177.4">KEY3/GPO1</text>
<text x="75.3" y="180">KEY2/GPO0</text>
<text x="56.9" y="185">MODE</text>
<text x="71.8" y="185.9" transform="rotate(-90 71.8 185.9)">VSS</text>
<text x="80.7" y="182.5">KEY1</text>
<text x="80.7" y="185">KEY0</text>
<text x="47.7" y="190.8">GND</text>
<text x="69.3" y="198.4">GND</text>
</g>
<g font-size="1.8">
<text x="38" y="22.8">GND</text>
<text x="143.5" y="21.7">Sheet: lickport_interface_0</text>
<text x="193" y="21.7">Sheet: lickport_interface_6</text>
<text x="30.7" y="25.4">SOLENOID_0</text>
<text x="30.7" y="27.9">SOLENOID_1</text>
<text x="129.8" y="26.6">SOLENOID_0</text>
<text x="132.7" y="29.2">TOUCH_0</text>
<text x="171.4" y="24.1">Vled</text>
<text x="179.3" y="26.6">SOLENOID_6</text>
<text x="182.2" y="29.2">TOUCH_6</text>
<text x="221" y="24.1">Vled</text>
<text x="22.9" y="35.5">SCL</text>
<text x="30.7" y="30.4">SOLENOID_2</text>
<text x="30.7" y="33">SOLENOID_3</text>
<text x="30.7" y="35.5">SOLENOID_4</text>
<text x="143.5" y="33.4">File: lickport_interface.sch</text>
<text x="193" y="33.4">File: lickport_interface.sch</text>
<text x="22.9" y="38.1">SDA</text>
<text x="30.7" y="38.1">SOLENOID_5</text>
<text x="30.7" y="40.6">SOLENOID_6</text>
<text x="110.5" y="40.6">SCL</text>
<text x="15.1" y="45.7">GND</text>
<text x="30.7" y="45.7">SOLENOID_8</text>
<text x="30.7" y="43.1">SOLENOID_7</text>
<text x="110.5" y="43.1">SDA</text>
<text x="129.8" y="47">SOLENOID_1</text>
<text x="143.5" y="42.1">Sheet: lickport_interface_1</text>
<text x="171.4" y="44.4">Vled</text>
<text x="179.3" y="47">SOLENOID_7</text>
<text x="193" y="42.1">Sheet: lickport_interface_7</text>
<text x="221" y="44.4">Vled</text>
<text x="29.7" y="53.3">SOLENOID_11</text>
<text x="29.7" y="50.8">SOLENOID_10</text>
<text x="30.7" y="48.2">SOLENOID_9</text>
<text x="110.5" y="53.3">SYNC</text>
<text x="132.7" y="49.5">TOUCH_1</text>
<text x="143.5" y="53.7">File: lickport_interface.sch</text>
<text x="182.2" y="49.5">TOUCH_7</text>
<text x="193" y="53.7">File: lickport_interface.sch</text>
<text x="34.2" y="55.8">CHANGE</text>
<text x="110.5" y="55.8">LICK_DETECTED</text>
<text x="144.8" y="62.4">Sheet: lickport_interface_2</text>
<text x="172.7" y="64.7">Vled</text>
<text x="194.3" y="62.4">Sheet: lickport_interface_8</text>
<text x="222.2" y="64.7">Vled</text>
<text x="131" y="67.3">SOLENOID_2</text>
<text x="134" y="69.8">TOUCH_2</text>
<text x="180.6" y="67.3">SOLENOID_8</text>
<text x="183.5" y="69.8">TOUCH_8</text>
<text x="144.8" y="74">File: lickport_interface.sch</text>
<text x="194.3" y="74">File: lickport_interface.sch</text>
<text x="144.8" y="82.7">Sheet: lickport_interface_3</text>
<text x="194.3" y="82.7">Sheet: lickport_interface_9</text>
<text x="88.9" y="88.9">Vled</text>
<text x="131" y="87.6">SOLENOID_3</text>
<text x="172.7" y="85.1">Vled</text>
<text x="180.6" y="87.6">SOLENOID_9</text>
<text x="222.2" y="85.1">Vled</text>
<text x="134" y="90.1">TOUCH_3</text>
<text x="144.8" y="94.3">File: lickport_interface.sch</text>
<text x="183.5" y="90.1">TOUCH_9</text>
<text x="194.3" y="94.3">File: lickport_interface.sch</text>
<text x="103" y="102.8">SYNC</text>
<text x="131" y="107.9">SOLENOID_4</text>
<text x="144.8" y="103">Sheet: lickport_interface_4</text>
<text x="172.7" y="105.4">Vled</text>
<text x="179.6" y="107.9">SOLENOID_10</text>
<text x="194.3" y="103">Sheet: lickport_interface_10</text>
<text x="222.2" y="105.4">Vled</text>
<text x="64.8" y="109.2">Vled</text>
<text x="134" y="110.5">TOUCH_4</text>
<text x="182.5" y="110.5">TOUCH_10</text>
<text x="144.8" y="114.6">File: lickport_interface.sch</text>
<text x="194.3" y="114.6">File: lickport_interface.sch</text>
<text x="144.8" y="123.3">Sheet: lickport_interface_5</text>
<text x="172.7" y="125.7">Vled</text>
<text x="194.3" y="123.3">Sheet: lickport_interface_11</text>
<text x="222.2" y="125.7">Vled</text>
<text x="131" y="128.2">SOLENOID_5</text>
<text x="134" y="130.8">TOUCH_5</text>
<text x="179.6" y="128.2">SOLENOID_11</text>
<text x="182.5" y="130.8">TOUCH_11</text>
<text x="144.8" y="135">File: lickport_interface.sch</text>
<text x="194.3" y="135">File: lickport_interface.sch</text>
<text x="43.6" y="156.2">RESET</text>
<text x="92.7" y="161.3">TOUCH_9</text>
<text x="92.7" y="156.2">TOUCH_11</text>
<text x="92.7" y="158.7">TOUCH_10</text>
<text x="31.7" y="163.8">CHANGE</text>
<text x="92.7" y="166.3">TOUCH_7</text>
<text x="92.7" y="163.8">TOUCH_8</text>
<text x="44.5" y="168.9">SDA</text>
<text x="44.7" y="171.4">SCL</text>
<text x="92.7" y="171.4">TOUCH_5</text>
<text x="92.7" y="174">TOUCH_4</text>
<text x="92.7" y="168.9">TOUCH_6</text>
<text x="92.7" y="179">TOUCH_2</text>
<text x="92.7" y="176.5">TOUCH_3</text>
<text x="92.7" y="184.1">TOUCH_0</text>
<text x="92.7" y="181.6">TOUCH_1</text>
</g>
<g font-size="1.8" fill="#848400">
<text x="145.1" y="25">Vs</text>
<text x="145.1" y="27.6">SOLENOID</text>
<text x="163.6" y="25">Vled</text>
<text x="194.6" y="25">Vs</text>
<text x="194.6" y="27.6">SOLENOID</text>
<text x="213.2" y="25">Vled</text>
<text x="145.1" y="30.1">TOUCH</text>
<text x="163.4" y="30.1">GND</text>
<text x="194.6" y="30.1">TOUCH</text>
<text x="213" y="30.1">GND</text>
<text x="145.1" y="45.3">Vs</text>
<text x="145.1" y="47.9">SOLENOID</text>
<text x="163.6" y="45.3">Vled</text>
<text x="194.6" y="45.3">Vs</text>
<text x="194.6" y="47.9">SOLENOID</text>
<text x="213.2" y="45.3">Vled</text>
<text x="145.1" y="50.4">TOUCH</text>
<text x="163.4" y="50.4">GND</text>
<text x="194.6" y="50.4">TOUCH</text>
<text x="213" y="50.4">GND</text>
<text x="146.3" y="65.7">Vs</text>
<text x="164.9" y="65.7">Vled</text>
<text x="195.9" y="65.7">Vs</text>
<text x="214.4" y="65.7">Vled</text>
<text x="146.3" y="68.2">SOLENOID</text>
<text x="146.3" y="70.7">TOUCH</text>
<text x="164.7" y="70.7">GND</text>
<text x="195.9" y="68.2">SOLENOID</text>
<text x="195.9" y="70.7">TOUCH</text>
<text x="214.2" y="70.7">GND</text>
<text x="146.3" y="86">Vs</text>
<text x="146.3" y="88.5">SOLENOID</text>
<text x="164.9" y="86">Vled</text>
<text x="195.9" y="86">Vs</text>
<text x="195.9" y="88.5">SOLENOID</text>
<text x="214.4" y="86">Vled</text>
<text x="146.3" y="91.1">TOUCH</text>
<text x="164.7" y="91.1">GND</text>
<text x="195.9" y="91.1">TOUCH</text>
<text x="214.2" y="91.1">GND</text>
<text x="146.3" y="106.3">Vs</text>
<text x="164.9" y="106.3">Vled</text>
<text x="195.9" y="106.3">Vs</text>
<text x="214.4" y="106.3">Vled</text>
<text x="146.3" y="108.8">SOLENOID</text>
<text x="146.3" y="111.4">TOUCH</text>
<text x="164.7" y="111.4">GND</text>
<text x="195.9" y="108.8">SOLENOID</text>
<text x="195.9" y="111.4">TOUCH</text>
<text x="214.2" y="111.4">GND</text>
<text x="146.3" y="126.6">Vs</text>
<text x="146.3" y="129.2">SOLENOID</text>
<text x="146.3" y="131.7">TOUCH</text>
<text x="164.7" y="131.7">GND</text>
<text x="164.9" y="126.6">Vled</text>
<text x="195.9" y="126.6">Vs</text>
<text x="195.9" y="129.2">SOLENOID</text>
<text x="195.9" y="131.7">TOUCH</text>
<text x="214.2" y="131.7">GND</text>
<text x="214.4" y="126.6">Vled</text>
</g>
<g font-size="1.4" fill="#008484">
<text x="18" y="28.7">R2</text>
<text x="23" y="28.7">R3</text>
<text x="90.3" y="104.9">R1</text>
<text x="53.9" y="114.3">C1</text>
<text x="90.9" y="118.8">LED_GRN</text>
<text x="28.5" y="146.1">C3</text>
<text x="43.4" y="149.4">R4</text>
<text x="51" y="149.4">R5</text>
</g>
<g font-size="1.4" fill="#840000">
<text x="88.6" y="114.3" transform="rotate(-90 88.6 114.3)">1</text>
<text x="88.6" y="120.6" transform="rotate(-90 88.6 120.6)">2</text>
</g>
<g font-size="1.1" fill="#008484">
<text x="16.9" y="29.2" transform="rotate(-90 16.9 29.2)">2.2k</text>
<text x="22" y="29.2" transform="rotate(-90 22 29.2)">2.2k</text>
<text x="89.3" y="105.4" transform="rotate(-90 89.3 105.4)">2.2k</text>
<text x="53.9" y="115.9">10uF</text>
<text x="18.9" y="147.9">1uF</text>
<text x="28.6" y="147.7">0.1uF</text>
<text x="42.3" y="149.7" transform="rotate(-90 42.3 149.7)">47k</text>
<text x="50" y="149.7" transform="rotate(-90 50 149.7)">47k</text>
</g>
</svg>
